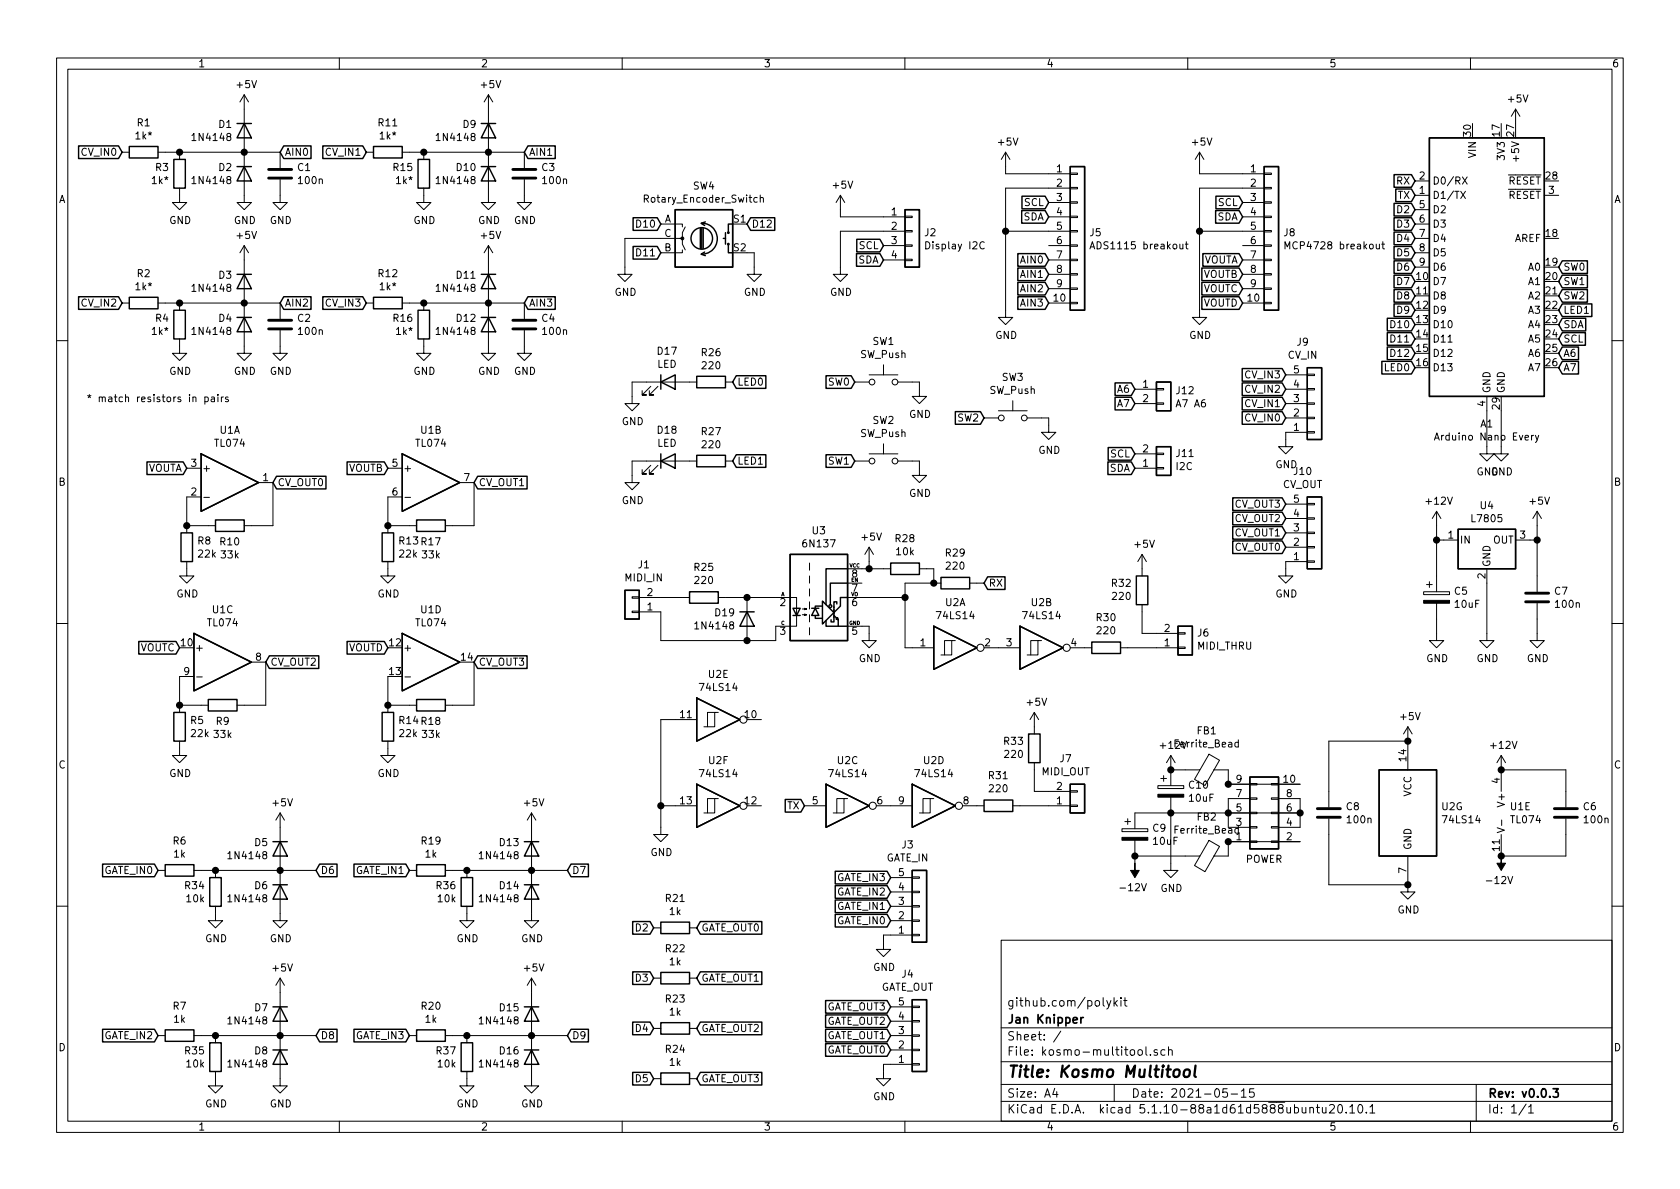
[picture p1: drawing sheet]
<svg xmlns="http://www.w3.org/2000/svg" width="297mm" height="210mm" viewBox="0 0 297 210" stroke-linecap="round" stroke-linejoin="round" font-family="sans-serif">
<g fill="none" stroke="#000" stroke-width=".18">
<path d="M10 10.3h277v189.9h-277zM12 12.2h273v186.1h-273zM43.2 16.8v19h1.2l-1.2 1.3-1.3-1.3h1.3M43.2 16.8l-.8 1.2M43.2 16.8l.7 1.2M60 10.3v1.9M86.4 16.8v19h1.2l-1.2 1.3-1.3-1.3h1.3M86.4 16.8l-.8 1.2M86.4 16.8l.7 1.2M110 10.3v1.9M160 10.3v1.9M210 10.3v1.9"/>
<path d="M260 10.3v1.9M268 19.3l-.8 1.3M268 19.3v2.5M268 19.3l.7 1.3M21.6 26.9h1.3M27.9 26.9h21.6v2.8M31.7 33.3v2.5h1.3l-1.3 1.3-1.2-1.3h1.2M31.7 26.9v1.3M49.5 31.7v4.1h1.3l-1.3 1.3-1.2-1.3h1.2M64.8 26.9h1.2M71.1 26.9h21.6v2.8M74.9 33.3v2.5h1.3l-1.3 1.3-1.2-1.3h1.2"/>
<path d="M74.9 26.9v1.3M92.7 31.7v4.1h1.3l-1.3 1.3-1.3-1.3h1.3M116.8 39.6h3.8v.5M133.9 35l-.4-.1-.2 .2 .1 .6h.5M134.4 35l.2-.1 .3 .1 .1 .8M134.4 34.5v1.3M148.6 34.5v3.8h11.4M148.6 34.5l-.8 1.3M148.6 34.5l.8 1.3M160 38.2h1.3v.3h-1.3zM177.8 26.9v3.8h11.4M177.8 26.9l-.8 1.3"/>
<path d="M177.8 26.9l.8 1.3M185.4 35.8h3.8M185.4 38.3h3.8M189.2 38.2h1.3v.3h-1.3zM189.2 35.7h1.3v.2h-1.3zM189.2 33.1h1.3v.3h-1.3zM189.2 30.6h1.3v.3h-1.3zM189.2 33.3h-11.4v22.8h1.3l-1.3 1.3-1.3-1.3h1.3M212.1 26.9v3.8h11.4M212.1 26.9l-.8 1.3M212.1 26.9l.8 1.3M219.7 35.8h3.8"/>
<path d="M219.7 38.3h3.8M223.5 38.2h1.3v.3h-1.3zM223.5 35.7h1.3v.2h-1.3zM223.5 33.1h1.3v.3h-1.3zM223.5 30.6h1.3v.3h-1.3zM223.5 33.3h-11.4v22.8h1.3l-1.3 1.3-1.3-1.3h1.3M250.2 39.6h2.5M250.2 34.5h2.5M250.2 32h2.5M250.2 37.1h2.5M258.3 33.8l.8 1.3M258.6 31.3l.8 1.3"/>
<path d="M259.1 33.8l-.8 1.3M259.4 31.3l-.8 1.3M273 34.5h2.6M21.6 53.6h1.3M27.9 53.6h21.6v2.8M31.7 59.9v2.6h1.3l-1.3 1.2-1.2-1.2h1.2M31.7 53.6v1.3M43.2 43.4v19.1h1.2l-1.2 1.2-1.3-1.2h1.3M43.2 43.4l-.8 1.3M43.2 43.4l.7 1.3M49.5 58.4v4.1h1.3l-1.3 1.2-1.2-1.2h1.2M64.8 53.6h1.2"/>
<path d="M71.1 53.6h21.6v2.8M74.9 59.9v2.6h1.3l-1.3 1.2-1.2-1.2h1.2M74.9 53.6v1.3M86.4 43.4v19.1h1.2l-1.2 1.2-1.3-1.2h1.3M86.4 43.4l-.8 1.3M86.4 43.4l.7 1.3M92.7 58.4v4.1h1.3l-1.3 1.2-1.3-1.2h1.3M120.6 44.2v.5h-3.8M121.2 44.2l-.6-1v-1h-10.1v6.3h1.3l-1.3 1.3-1.3-1.3h1.3M121.2 40.1l-.6 1v1.1h-.5M132.1 44.7h1.2v3.8h1.3l-1.3 1.3-1.2-1.3h1.2M156.2 43.4h3.8"/>
<path d="M156.2 46h3.8M160 45.8h1.3v.3h-1.3zM160 43.3h1.3v.3h-1.3zM160 40.8h1.3v.2h-1.3zM160 40.9h-11.4v7.6h1.3l-1.3 1.3-1.3-1.3h1.3M174 42.9a.6 .6 0 0 0-.8 .4 .6 .6 0 0 0 .6 .7l.2-.1M177.8 40.9h11.4M185.4 53.6h3.8M185.4 43.4h3.8M185.4 46h3.8M185.4 48.5h3.8M185.4 51h3.8"/>
<path d="M189.2 45.8h1.3v.3h-1.3zM189.2 48.4h1.3v.2h-1.3zM189.2 50.9h1.3v.3h-1.3zM189.2 53.5h1.3v.2h-1.3zM189.2 43.3h1.3v.3h-1.3zM189.2 40.8h1.3v.2h-1.3zM192.7 44l.4-1.3 .4 1.3M192.8 43.7h.6M208.6 43.2l.1 .8h.3l.1-.1M209.1 43.2v.8M209.6 43.2h.5M209.8 42.7v1.1l.3 .2"/>
<path d="M212.1 40.9h11.4M219.7 53.6h3.8M219.7 43.4h3.8M219.7 46h3.8M219.7 48.5h3.8M219.7 51h3.8M223.5 45.8h1.3v.3h-1.3zM223.5 48.4h1.3v.2h-1.3zM223.5 50.9h1.3v.3h-1.3zM223.5 53.5h1.3v.2h-1.3zM223.5 43.3h1.3v.3h-1.3zM223.5 40.8h1.3v.2h-1.3z"/>
<path d="M227.2 44v-1.3l.4 1 .4-1v1.3M243.3 43.2l.1 .8h.3l.2-.1M243.9 43.2v.8M244.3 43.2h.5M244.5 42.7v1.1l.3 .2M250.2 44.7h2.5M250.2 42.2h2.5M250.2 47.2h2.5M10 60.2h2M36.2 70.3l.4-.1 .2 .2-.1 .6h-.5M36.2 70.2v1.3M37.4 70.3h.5v.7"/>
<path d="M37.9 70.5l-.4 .1-.2 .1 .2 .3h.4M38.5 69.8v.1M38.5 70.2v.8M39.1 70.2v.8M39.5 70.2l-.3 .1-.1 .1M40.3 70.3l-.3-.1-.1 .2v.2l.4 .1v.3h-.4M115.1 68.3l-1.6 1.5h.8h-.8v-.7M116.3 68.3l-1.5 1.5h.8h-.8v-.7M123.2 67.6h-11.4v3.8h1.2l-1.2 1.2-1.3-1.2h1.3M128.3 67.6h1.2M151.1 67.6h2.6M153.7 66.3h5"/>
<path d="M156.2 64.5v1.8M156.2 78.5v1.8M158.7 67.6h3.9v2.5h1.2l-1.2 1.3-1.3-1.3h1.3M174 73.9h2.5M176.5 72.6h5.1M179.1 70.9v1.7M181.6 73.9h3.8v2.5h1.3l-1.3 1.3-1.3-1.3h1.3M200.7 71.4h3.8M200.7 68.8h3.8M204.5 71.2h1.2v.3h-1.2zM204.5 68.7h1.2v.3h-1.2zM227.3 73.9h3.8"/>
<path d="M227.3 71.4h3.8M227.3 68.8h3.8M227.3 66.3h3.8M231.1 66.2h1.3v.2h-1.3zM231.1 68.7h1.3v.3h-1.3zM231.1 73.8h1.3v.2h-1.3zM231.1 76.3h1.3v.3h-1.3zM231.1 71.2h1.3v.3h-1.3zM231.1 76.4h-3.8v2.6h1.3l-1.3 1.3-1.2-1.3h1.2M253.6 77.8l.5-1.3 .4 1.3M253.7 77.5h.7M262.9 70.1v10.2h1.3l-1.3 1.2-1.3-1.2h1.3"/>
<path d="M265.4 72.6v7.7h1.3l-1.3 1.2-1.2-1.2h1.2M271.2 77l-.4 .2M271.5 77l.3 .8M272.1 77l-.4 1.1-.2 .2M285 60.2h2M33 99.3v2.5h1.3l-1.3 1.3-1.3-1.3h1.3M33 93h5.1M33 82.8h2.6M35.6 87.9h-2.6v6.3M36 88h1M45.7 85.3h2.6v7.7h-5.1M68.6 99.3v2.5h1.2l-1.2 1.3-1.3-1.3h1.3"/>
<path d="M68.6 93h5.1M68.6 82.8h2.5M71.1 87.9h-2.5v6.3M71.6 88h1M81.3 85.3h2.5v7.7h-5.1M115.1 82.3l-1.6 1.5h.8h-.8v-.7M116.3 82.3l-1.5 1.5h.8h-.8v-.7M123.2 81.5h-11.4v3.8h1.2l-1.2 1.3-1.3-1.3h1.3M128.3 81.5h1.2M143.1 99.6v1.2M151.1 81.5h2.6M153.7 80.3h5"/>
<path d="M153.7 96.8l-.8 1.2M153.7 96.8v3.8M153.7 96.8l.7 1.2M158.7 81.5h3.9v2.6h1.2l-1.2 1.2-1.3-1.2h1.3M200.7 80.3h3.8M200.7 82.8h3.8M201.9 98l-.7 1.3M201.9 98v3.8M201.9 98l.8 1.3M204.5 80.1h1.2v.3h-1.2zM204.5 82.7h1.2v.2h-1.2zM227.3 96.8h3.8"/>
<path d="M227.3 94.2h3.8M227.3 91.7h3.8M227.3 89.1h3.8M231.1 89h1.3v.3h-1.3zM231.1 91.6h1.3v.2h-1.3zM231.1 96.6h1.3v.3h-1.3zM231.1 99.2h1.3v.2h-1.3zM231.1 94.1h1.3v.3h-1.3zM231.1 99.3h-3.8v2.5h1.3l-1.3 1.3-1.2-1.3h1.2M254 95.5h3.8M254 90.4l-.8 1.3M254 90.4v14.2"/>
<path d="M254 90.4l.8 1.3M268 95.5h3.8M271.8 90.4v14.2M271.8 90.4l-.8 1.3M271.8 90.4l.7 1.3M10 110.3h2M34.3 119.6h-2.6v6.4M34.8 119.7h1M44.4 117.1h2.6v7.6h-5.1M68.6 119.6v6.4M71.6 119.7h1M83.8 117.1v7.6h-5.1"/>
<path d="M111.8 105.5h1.2v.3h-1.2zM111.8 108.1h1.2v.2h-1.2zM113 105.7h8.9M127 105.7h13.8v5h-3.6v2.6h-20.4v-5.1h-3.8M132.1 105.7v7.6M141.9 108.7h.7l-.4 .1v-.2l.4 .1M141.9 107.7h.7l-.4 .1v-.2l.4 .1M143.1 101.8v1.3M143.1 104.1v1.3M143.1 106.4v1.3M143.1 108.7v1.3M143.1 111v1.3"/>
<path d="M149.9 110.7h3.8v2.6h1.2l-1.2 1.2-1.3-1.2h1.3M149.9 105.7h10.1M149.9 103.1h2.5M149.9 100.6h7.6M162.6 100.6h2.5v2.5M166.4 103.1h-6.4v11.4h5.1M168.3 113.3h-1.3v2.5M168.9 113.3h-.6v2.5h-1.9M171.4 103.1h2.6M174 114.5h6.3M183.5 113.3h-1.3v2.5M184.1 113.3h-.6v2.5h-1.9"/>
<path d="M189.2 114.5h3.8M198.1 114.5h10.2M201.9 106.9v5.1h6.4M208.3 111.9h1.2v.2h-1.2zM208.3 114.4h1.2v.3h-1.2zM251.7 104.6h4.6v.6h-4.6zM252.2 103.4h1M252.7 102.9v1M254 106.7v6.6h1.3l-1.3 1.2-1.3-1.2h1.3M262.9 100.6v12.7h1.3l-1.3 1.2-1.3-1.2h1.3M271.8 106.7v6.6h1.2l-1.2 1.2-1.3-1.2h1.3M285 110.3h2"/>
<path d="M31.7 131.1v2.5h1.3l-1.3 1.3-1.2-1.3h1.2M31.7 124.7h5.1M68.6 131.1v2.5h1.2l-1.2 1.3-1.3-1.3h1.3M68.6 124.7h5.1M123.2 127.2h-6.4v20.4h1.3l-1.3 1.2-1.2-1.2h1.2M126.4 126h-1.3v2.5M127 126h-.6v2.5h-1.9M132.1 127.2h2.5M182.9 126v3.8M182.9 134.9v5h6.3M182.9 126l-.8 1.2M182.9 126l.7 1.2"/>
<path d="M189.2 139.8h1.3v.3h-1.3zM204.7 138.9h4.6v.5h-4.6zM205.2 137.7h1M205.7 137.2v1M207 133.6l-.8 1.3M207 133.6v5.3M207 133.6l.8 1.3M207 136.1h5.1M213.8 133.4l1.8 1-2.5 4.5-1.9-1.1zM214.6 136.1h2.6v2.6h12.7M218.9 131.3h-.3l-.3 .2 .2 .5h.4M218.9 130.8v1.3"/>
<path d="M221 138.6h1.2v.2h-1.2zM224.8 138.6h1.3v.2h-1.3zM248.9 128.5v7.6M248.9 131.1h-14v11.6M248.9 128.5l-.7 1.3M248.9 128.5l.8 1.3M265.4 133.6l-.7 1.3M265.4 133.6v6.3M265.4 133.6l.8 1.3M265.4 136.1h11.5v6.6M27.9 153.9h1.3M34.3 153.9h21.6"/>
<path d="M38.1 153.9v1.3M49.5 143.8v19h1.3l-1.3 1.3-1.2-1.3h1.2M49.5 143.8l-.7 1.2M49.5 143.8l.8 1.2M72.4 153.9h1.3M78.7 153.9h21.6M82.5 153.9v1.3M94 143.8v19h1.2l-1.2 1.3-1.3-1.3h1.3M94 143.8l-.8 1.2M94 143.8l.7 1.2M116.8 142.5h6.4M126.4 141.2h-1.3v2.6"/>
<path d="M127 141.2h-.6v2.6h-1.9M132.1 142.5h2.5M142.2 142.5h3.8M149.2 141.2h-1.2v2.6M149.9 141.2h-.7v2.6h-1.9M154.9 142.5h6.4M157.5 157.7h3.8M157.5 155.2h3.8M161.3 155.1h1.3v.2h-1.3zM161.3 157.6h1.3v.3h-1.3zM164.5 141.2h-1.3v2.6M165.1 141.2h-.6v2.6h-1.9"/>
<path d="M170.2 142.5h3.8M179.1 142.5h10.1M189.2 142.4h1.3v.2h-1.3zM198.4 146.6h4.5v.5h-4.5zM198.9 145.3h1M199.4 144.8v1M200.7 151.4h11.4M200.7 148.6v4M207 141v12.9h1.3l-1.3 1.3-1.3-1.3h1.3M213.8 148.6l1.8 1.1-2.5 4.4-1.9-1zM218.9 146.6l-.3-.1-.3 .2 .2 .6h.4M218.9 146.1v1.2"/>
<path d="M221 141.1h1.2v.2h-1.2zM221 146.2h1.2v.2h-1.2zM221 148.7h1.2v.3h-1.2zM221 143.6h1.2v.3h-1.2zM221 141.2h-3.8v5.1h3.8M224.8 141.1h1.3v.2h-1.3zM224.8 146.2h1.3v.2h-1.3zM224.8 148.7h1.3v.3h-1.3zM224.8 143.6h1.3v.3h-1.3zM226.1 141.2h3.8v5.1h-3.8M229.9 148.8h-12.7v2.6h-2.6M229.9 143.8h-29.2v2.8"/>
<path d="M234.9 144.8v11.7h14M248.9 156.5v1.2h1.3l-1.3 1.3-1.3-1.3h1.3M248.9 151.4v5.1M264.7 146.4l1.3 .4-1.3 .4M265.5 145v1M276.9 144.8v6.6h-11.5v-3.8M10 160.2h2M38.1 160.3v2.5h1.3l-1.3 1.3-1.3-1.3h1.3M49.5 173v19h1.3l-1.3 1.3-1.2-1.3h1.2M49.5 173l-.7 1.2M49.5 173l.8 1.2M82.5 160.3v2.5h1.3l-1.3 1.3-1.2-1.3h1.2"/>
<path d="M94 173v19h1.2l-1.2 1.3-1.3-1.3h1.3M94 173l-.8 1.2M94 173l.7 1.2M115.6 164.1h1.2M115.6 173h1.2M121.9 164.1h1.3M121.9 173h1.3M157.5 178h3.8M157.5 162.8h3.8M157.5 160.3h3.8M161.3 177.9h1.3v.3h-1.3zM161.3 162.7h1.3v.2h-1.3z"/>
<path d="M161.3 165.2h1.3v.3h-1.3zM161.3 160.1h1.3v.3h-1.3zM161.3 165.3h-5.1v2.6h1.3l-1.3 1.3-1.3-1.3h1.3M177 166.3h108v32h-108zM195.7 176.9l.4 1M196.4 176.9l-.5 1.4-.2 .1M197 176.4v1.5M197.1 177.4l.5 .5M197.6 176.9l-.6 .6M198.2 176.4v.2M198.2 176.9v1M198.7 176.9h.6"/>
<path d="M198.9 176.4v1.3l.4 .2M285 160.2h2M27.9 183.1h1.3M34.3 183.1h21.6M38.1 189.5v2.5h1.3l-1.3 1.3-1.3-1.3h1.3M38.1 183.1v1.3M60 198.3v1.9M72.4 183.1h1.3M78.7 183.1h21.6M82.5 189.5v2.5h1.3l-1.3 1.3-1.2-1.3h1.2M82.5 183.1v1.3M110 198.3v1.9"/>
<path d="M115.6 181.9h1.2M115.6 190.7h1.2M121.9 181.9h1.3M121.9 190.7h1.3M157.5 185.7h3.8M157.5 183.1h3.8M157.5 180.6h3.8M160 198.3v1.9M161.3 180.5h1.3v.2h-1.3zM161.3 185.5h1.3v.3h-1.3zM161.3 188.1h1.3v.2h-1.3zM161.3 183h1.3v.3h-1.3z"/>
<path d="M161.3 188.2h-5.1v2.5h1.3l-1.3 1.3-1.3-1.3h1.3M177 194.8h108M177 191.8h108M177 187.8h108M177 181.8h108M186.5 192.5l-.4 1h1M186.8 193v1M187.6 182.3l-1.3 2M197 191.8v3M201.3 185.7l.2-.1 .4 .1v.8l-.2 .1-.4-.1zM202.6 185.1v1.3l.2 .2M203.4 186.5v.1"/>
<path d="M204.6 185.7a.37 .37 0 0 0-.6 .1l.1 .2 .5 .2 .1 .1-.2 .3-.5-.1M206 185.7l-.5-.1-.2 .3v.6l.2 .1 .5-.1M206.6 185.7h.1a.37 .37 0 0 1 .6 .1v.8M206.6 185.1v1.5M210 198.3v1.9M217 192.5h-.7l-.1 .7 .2-.1 .5 .1 .1 .2v.5l-.2 .1-.6-.1M217.7 193.5h1.1M219.5 193l.4-.5v1.5M219.5 194h.8M221.7 192.5h-.7l-.1 .7 .2-.1 .5 .1 .2 .2-.1 .5-.2 .1-.6-.1M231.6 196l.2-.2 .4 .1v.9M231.6 195.8v1"/>
<path d="M232.7 195.8h.6M232.9 195.3v1.3l.4 .2M233.8 195.8l.1 .9 .3 .1 .2-.1M234.4 195.8v1M235.1 195.5l.2-.2h.4l.2 .5-.9 1h.9M236.7 195.4l.3-.1a.94 .94 0 0 1 0 1.5h-.1a1 1 0 0 1-.2-1.4zM238 196.7v.1M238.7 195.8l.4-.5v1.5M238.7 196.8h.8M240.3 195.4l.1-.1a.8 .8 0 0 1 .6 .8 .8 .8 0 0 1-.6 .7 1 1 0 0 1-.1-1.4zM241.6 196.7v.1M242.2 195.8l.4-.5v1.5"/>
<path d="M242.2 196.8h.9M260 198.3v1.9M261 191.8v6.5M269.8 195.2l-1.2 2M270.3 195.8l.4-.5v1.5M270.3 196.8h.8"/>
<circle cx="154.2" cy="67.6" r=".51"/>
<circle cx="158.2" cy="67.6" r=".51"/>
<circle cx="177" cy="73.9" r=".51"/>
<circle cx="181.1" cy="73.9" r=".51"/>
<circle cx="154.2" cy="81.5" r=".51"/>
<circle cx="158.2" cy="81.5" r=".51"/>
<circle cx="173.4" cy="114.5" r=".63"/>
<circle cx="188.6" cy="114.5" r=".63"/>
<circle cx="131.4" cy="127.2" r=".63"/>
<circle cx="131.4" cy="142.5" r=".63"/>
<circle cx="154.3" cy="142.5" r=".63"/>
<circle cx="169.5" cy="142.5" r=".63"/>
</g>
<path d="M191.1 179.9v1M191.5 179.9l-.3 .1-.1 .2M274.6 192.5h.9l-.5 .6 .5 .1v.7l-.3 .1-.6-.1" fill="none" stroke="#000" stroke-width=".3"/>
<path d="M207.7 189.2a.53 .53 0 0 1 .9 .3l-.1 .6a.54 .54 0 0 1-.5 .4 .54 .54 0 0 1-.5-.4v-.6zM209.6 189.2a.51 .51 0 0 1 .8 .3l-.1 .6a.54 .54 0 0 1-.5 .4 .54 .54 0 0 1-.5-.4v-.6zM211.4 188.4l-.2 1.8 .2 .2" fill="none" stroke="#000" stroke-width=".41"/>
<g fill="none" stroke="#000" stroke-width=".25">
<path d="M13.9 25.8h7.1l.6 1.1-.6 1.1h-7.1zM22.9 25.9h5v2h-5zM30.7 28.2h2.1v5.1h-2.1zM41.9 29.5h2.5M41.9 21.8h2.5M43.2 29.5l1.2 2.5h-2.5zM43.2 21.8l1.2 2.6h-2.5zM50.2 25.8h4.8v2.2h-4.8l-.7-1.1zM57.1 25.8h7l.7 1.1-.7 1.1h-7zM66 25.9h5.1v2h-5.1zM73.9 28.2h2v5.1h-2zM85.1 29.5h2.5"/>
<path d="M85.1 21.8h2.5M86.4 29.5l1.2 2.5h-2.5zM86.4 21.8l1.2 2.6h-2.5zM93.3 25.8h4.9v2.2h-4.9l-.6-1.1zM111.9 38.5h4.3l.6 1.1-.6 1.1h-4.3zM119.4 37.1h10.1v10.1h-10.1zM124.1 39.5a2.74 2.74 0 0 1 2.7 2.7 2.74 2.74 0 0 1-2.7 2.8M124.7 39.2l-.7 .3 .6 .4M129.5 39.6h-.7v1.5M132.7 38.5h4.3v2.2h-4.3l-.6-1.1zM160 37.1h2.6v10.1h-2.6zM180.6 37.2h4.2l.6 1.1-.6 1.2h-4.2z"/>
<path d="M180.7 34.7h4.1l.6 1.1-.6 1.1h-4.1zM189.2 29.5h2.6v25.4h-2.6zM214.9 37.2h4.2l.6 1.1-.6 1.2h-4.2zM215 34.7h4.1l.6 1.1-.6 1.1h-4.1zM223.5 29.5h2.6v25.4h-2.6zM246.5 38.5h3.1l.6 1.1-.6 1.1h-3.1zM246.5 36h3.1l.6 1.1-.6 1.1h-3.1zM246.5 30.9h3.1l.6 1.1-.6 1.1h-3.1zM246.8 33.4h2.8l.6 1.1-.6 1.2h-2.8zM252.7 24.4h20.3v45.7h-20.3zM13.9 52.5h7.1l.6 1.1-.6 1.1h-7.1zM22.9 52.6h5v2h-5z"/>
<path d="M30.7 54.9h2.1v5h-2.1zM41.9 48.5h2.5M41.9 56.1h2.5M43.2 48.5l1.2 2.5h-2.5zM43.2 56.1l1.2 2.6h-2.5zM50.2 52.5h4.8v2.2h-4.8l-.7-1.1zM57.1 52.5h7l.7 1.1-.7 1.1h-7zM66 52.6h5.1v2h-5.1zM73.9 54.9h2v5h-2zM85.1 48.5h2.5M85.1 56.1h2.5M86.4 48.5l1.2 2.5h-2.5z"/>
<path d="M86.4 56.1l1.2 2.6h-2.5zM93.3 52.5h4.9v2.2h-4.9l-.6-1.1zM111.9 43.6h4.3l.6 1.1-.6 1.1h-4.3zM123.8 40.4v3.5M124.1 40.4v3.5M124.3 40.4v3.5M124.6 44.6l-.6 .4 .7 .2M127.9 42.2h.4M128.3 41.1v2.1M128.8 43.2v1.5h.7M151.4 44.9h4.2l.6 1.1-.6 1.1h-4.2zM151.5 42.3h4.1l.6 1.1-.6 1.1h-4.1z"/>
<path d="M180 47.4h4.8l.6 1.1-.6 1.1h-4.8zM180 44.9h4.8l.6 1.1-.6 1.1h-4.8zM180 49.9h4.8l.6 1.1-.6 1.2h-4.8zM180 52.5h4.8l.6 1.1-.6 1.1h-4.8zM212.5 52.5h6.6l.6 1.1-.6 1.1h-6.6zM212.5 49.9h6.6l.6 1.1-.6 1.2h-6.6zM212.5 47.4h6.6l.6 1.1-.6 1.1h-6.6zM212.7 44.9h6.4l.6 1.1-.6 1.1h-6.4zM245.3 58.8h4.3l.6 1.1-.6 1.2h-4.3zM245.3 56.3h4.3l.6 1.1-.6 1.1h-4.3zM246.5 43.6h3.1l.6 1.1-.6 1.1h-3.1zM246.5 41h3.1l.6 1.2-.6 1.1h-3.1z"/>
<path d="M246.5 53.7h3.1l.6 1.2-.6 1.1h-3.1zM246.5 51.2h3.1l.6 1.1-.6 1.1h-3.1zM246.5 48.7h3.1l.6 1.1-.6 1.1h-3.1zM246.5 46.1h3.1l.6 1.1-.6 1.2h-3.1zM276.2 56.3h4.2v2.2h-4.2l-.6-1.1zM276.2 51.2h4.5v2.2h-4.5l-.6-1.1zM276.2 53.7h5.3v2.3h-5.3l-.6-1.1zM276.2 58.8h4.1v2.3h-4.1l-.6-1.2zM276.2 46.1h4.5v2.3h-4.5l-.6-1.2zM276.2 48.7h4.5v2.2h-4.5l-.6-1.1zM116.8 67.6l2.6-1.3v2.5zM116.8 66.3v2.5"/>
<path d="M123.2 66.5h5.1v2.1h-5.1zM130.2 66.4h5.2v2.3h-5.2l-.7-1.1zM146 66.4h4.5l.6 1.2-.6 1.1h-4.5zM168.9 72.8h4.5l.6 1.1-.6 1.1h-4.5zM195.9 79.1h4.1l.7 1.2-.7 1.1h-4.1zM197.2 70.3h2.8l.7 1.1-.7 1.1h-2.8zM197.2 67.7h2.8l.7 1.1-.7 1.1h-2.8zM204.5 79h2.5v5.1h-2.5zM204.5 67.6h2.5v5h-2.5zM219.6 72.8h7.1l.6 1.1-.6 1.1h-7.1zM219.6 67.7h7.1l.6 1.1-.6 1.1h-7.1zM219.6 65.2h7.1l.6 1.1-.6 1.1h-7.1z"/>
<path d="M219.6 70.3h7.1l.6 1.1-.6 1.1h-7.1zM231.1 65h2.6v12.7h-2.6zM244.3 63.9h5.3l.6 1.1-.6 1.1h-5.3zM245.3 61.4h4.3l.6 1.1-.6 1.1h-4.3zM276.2 63.9h2.9v2.2h-2.9l-.6-1.1zM276.2 61.4h2.9v2.2h-2.9l-.6-1.1zM26 81.7h6.4l.6 1.1-.6 1.1h-6.4zM32 94.2h2v5.1h-2zM35.6 80.3l10.1 5-10.1 5.1zM38.1 91.9h5.1v2.1h-5.1zM48.9 84.2h8.7v2.3h-8.7l-.6-1.2zM61.4 81.7h6.5l.7 1.1-.7 1.1h-6.5z"/>
<path d="M67.6 94.2h2v5.1h-2zM71.1 80.3l10.2 5-10.2 5.1zM73.7 91.9h5v2.1h-5zM84.5 84.2h8.7v2.3h-8.7l-.7-1.2zM116.8 81.5l2.6-1.2v2.5zM116.8 80.3v2.5M123.2 80.5h5.1v2h-5.1zM130.2 80.4h5.2v2.2h-5.2l-.7-1.1zM139.7 98h10.2v15.3h-10.2zM146 80.4h4.5l.6 1.1-.6 1.1h-4.5zM157.5 99.6h5.1v2h-5.1zM195.9 81.7h4.1l.7 1.1-.7 1.1h-4.1z"/>
<path d="M218 88h8.7l.6 1.1-.6 1.2h-8.7zM218 90.6h8.7l.6 1.1-.6 1.1h-8.7zM218 93.1h8.7l.6 1.1-.6 1.1h-8.7zM218 95.7h8.7l.6 1.1-.6 1.1h-8.7zM231.1 87.9h2.6v12.7h-2.6zM257.8 93.6h10.2v7h-10.2zM24.5 113.4h6.6l.6 1.1-.6 1.2h-6.6zM34.3 112l10.1 5.1-10.1 5.1zM47.6 116h8.8v2.2h-8.8l-.6-1.1zM61.4 113.4h6.5l.7 1.1-.7 1.2h-6.5zM71.1 112l10.2 5.1-10.2 5.1zM84.5 116h8.7v2.2h-8.7l-.7-1.1z"/>
<path d="M110.5 104.4h2.5v5.1h-2.5zM121.9 104.6h5.1v2.1h-5.1zM130.8 108.2h2.5M132.1 108.2l1.2 2.5h-2.5zM140.2 107.6h1.3l-.7 1.2zM140.2 108.8h1.3M143.5 107.6h1.3M144.1 109v.3h1.3M144.1 107.6l.7 1.2h-1.3zM145.3 107.2h-1.2v.4M145.4 106.3l2 2-2 2.1zM146 109.7v1h3.9"/>
<path d="M147.4 109v1h-.5v-.4M147.4 108.8l.8 .8-.1-.4-.3 .3 .4 .1v1.1M147.4 107.3v1.9M148 106.8v-.4h-.6v1M149.9 100.6h-3.9v6.3M149.9 103.1h-3.1v3.8M149.9 105.7h-1.3v1.5l-1 1M165.1 110.7l7.6 3.8-7.6 3.9zM166.4 102.1h5v2h-5zM174.6 102h3.1v2.2h-3.1l-.6-1.1zM180.3 110.7l7.7 3.8-7.7 3.9zM193 113.5h5.1v2.1h-5.1z"/>
<path d="M200.9 101.8h2v5.1h-2zM208.3 110.7h2.5v5.1h-2.5zM30.7 126h2.1v5.1h-2.1zM36.8 123.7h5.1v2h-5.1zM67.6 126h2v5.1h-2zM73.7 123.7h5v2h-5zM123.2 138.7l7.6 3.8-7.6 3.8zM123.2 123.4l7.6 3.8-7.6 3.9zM146 138.7l7.7 3.8-7.7 3.8zM161.3 138.7l7.6 3.8-7.6 3.8zM181.9 129.8h2v5.1h-2zM189.2 138.7h2.6v5.1h-2.6z"/>
<path d="M221 137.4h5.1v12.7h-5.1zM243.8 136.1h10.2v15.3h-10.2zM18.1 152.8h9.2l.6 1.1-.6 1.1h-9.2zM29.2 152.9h5.1v2h-5.1zM37.1 155.2h2v5.1h-2zM48.3 156.5h2.5M48.3 148.8h2.5M49.5 156.5l1.3 2.5h-2.5zM49.5 148.8l1.3 2.6h-2.5zM56.5 152.8h3.1v2.2h-3.1l-.6-1.1zM62.6 152.8h9.2l.6 1.1-.6 1.1h-9.2zM73.7 152.9h5v2h-5z"/>
<path d="M81.5 155.2h2.1v5.1h-2.1zM92.7 156.5h2.5M92.7 148.8h2.5M94 156.5l1.2 2.5h-2.5zM94 148.8l1.2 2.6h-2.5zM101 152.8h3v2.2h-3l-.7-1.1zM138.8 141.4h2.8l.6 1.1-.6 1.1h-2.8zM147.7 159.2h9.1l.7 1.1-.7 1.1h-9.1zM147.7 156.6h9.1l.7 1.1-.7 1.1h-9.1zM147.7 154.1h9.1l.7 1.1-.7 1.1h-9.1zM161.3 153.9h2.5v12.7h-2.5zM174 141.5h5.1v2h-5.1z"/>
<path d="M48.3 178h2.5M49.5 178l1.3 2.6h-2.5zM92.7 178h2.5M94 178l1.2 2.6h-2.5zM111.9 171.9h3l.7 1.1-.7 1.1h-3zM111.9 163h3l.7 1.1-.7 1.1h-3zM116.8 163.1h5.1v2h-5.1zM116.8 172h5.1v2h-5.1zM123.8 163h10.9v2.2h-10.9l-.6-1.1zM123.8 171.9h10.9v2.2h-10.9l-.6-1.1zM146 176.9h10.8l.7 1.1-.7 1.2h-10.8zM146 179.5h10.8l.7 1.1-.7 1.1h-10.8z"/>
<path d="M147.7 161.7h9.1l.7 1.1-.7 1.1h-9.1zM161.3 176.8h2.5v12.7h-2.5zM18.1 182h9.2l.6 1.1-.6 1.1h-9.2zM29.2 182.1h5.1v2h-5.1zM37.1 184.4h2v5.1h-2zM48.3 185.7h2.5M49.5 185.7l1.3 2.5h-2.5zM56.5 182h3.1v2.2h-3.1l-.6-1.1zM62.6 182h9.2l.6 1.1-.6 1.1h-9.2zM73.7 182.1h5v2h-5zM81.5 184.4h2.1v5.1h-2.1zM92.7 185.7h2.5"/>
<path d="M94 185.7l1.2 2.5h-2.5zM101 182h3v2.2h-3l-.7-1.1zM111.9 180.7h3l.7 1.2-.7 1.1h-3zM111.9 189.6h3l.7 1.1-.7 1.2h-3zM116.8 180.8h5.1v2.1h-5.1zM116.8 189.7h5.1v2.1h-5.1zM123.8 180.7h10.9v2.3h-10.9l-.6-1.1zM123.8 189.6h10.9v2.3h-10.9l-.6-1.2zM146 182h10.8l.7 1.1-.7 1.1h-10.8zM146 184.6h10.8l.7 1.1-.7 1.1h-10.8z"/>
<circle cx="124.1" cy="42.2" r="1.9"/>
<circle cx="128.8" cy="41.1" r=".13"/>
<circle cx="128.8" cy="43.2" r=".13"/>
<circle cx="146.8" cy="107.2" r=".25"/>
</g>
<g fill="#000" stroke="#000" stroke-width=".18">
<path d="M251.7 106.2h4.6v.5h-4.6zM200.7 152.6v1.3h.7l-.7 1.3-.8-1.3h.8zM198.4 148.1h4.5v.5h-4.5zM204.7 140.5h4.6v.5h-4.6zM265.4 151.4v1.2h.8l-.8 1.3-.7-1.3h.7z"/>
<circle cx="120.6" cy="42.2" r=".25"/>
</g>
<g fill="none" stroke="#000" stroke-width=".51">
<path d="M47.5 31.5h4.1M47.5 30h4.1M90.7 31.5h4M90.7 30h4M47.5 58.2h4.1M47.5 56.6h4.1M90.7 58.2h4M90.7 56.6h4M269.7 106.4h4.1M269.7 104.9h4.1M232.9 144.5h4.1M232.9 143h4.1"/>
<path d="M274.8 144.5h4.1M274.8 143h4.1"/>
</g>
<g fill="#000" stroke="#000" stroke-width=".25">
<circle cx="31.8" cy="26.9" r=".51"/>
<circle cx="43.2" cy="26.9" r=".51"/>
<circle cx="74.9" cy="26.9" r=".51"/>
<circle cx="86.4" cy="26.9" r=".51"/>
<circle cx="31.8" cy="53.6" r=".51"/>
<circle cx="43.2" cy="53.6" r=".51"/>
<circle cx="74.9" cy="53.6" r=".51"/>
<circle cx="86.4" cy="53.6" r=".51"/>
<circle cx="177.8" cy="40.9" r=".51"/>
<circle cx="212.1" cy="40.9" r=".51"/>
<circle cx="33" cy="93" r=".51"/>
<circle cx="68.6" cy="93" r=".51"/>
<circle cx="254" cy="95.5" r=".51"/>
<circle cx="271.8" cy="95.5" r=".51"/>
<circle cx="132.1" cy="105.7" r=".51"/>
<circle cx="132.1" cy="113.3" r=".51"/>
<circle cx="153.7" cy="100.6" r=".51"/>
<circle cx="160" cy="105.7" r=".51"/>
<circle cx="165.1" cy="103.1" r=".51"/>
<circle cx="31.8" cy="124.7" r=".51"/>
<circle cx="68.6" cy="124.7" r=".51"/>
<circle cx="207" cy="136.1" r=".51"/>
<circle cx="217.2" cy="138.7" r=".51"/>
<circle cx="248.9" cy="131.1" r=".51"/>
<circle cx="265.4" cy="136.1" r=".51"/>
<circle cx="38.1" cy="153.9" r=".51"/>
<circle cx="49.5" cy="153.9" r=".51"/>
<circle cx="82.6" cy="153.9" r=".51"/>
<circle cx="94" cy="153.9" r=".51"/>
<circle cx="116.8" cy="142.5" r=".51"/>
<circle cx="200.7" cy="151.4" r=".51"/>
<circle cx="207" cy="143.8" r=".51"/>
<circle cx="217.2" cy="148.8" r=".51"/>
<circle cx="217.2" cy="143.8" r=".51"/>
<circle cx="229.9" cy="143.8" r=".51"/>
<circle cx="248.9" cy="156.5" r=".51"/>
<circle cx="265.4" cy="151.4" r=".51"/>
<circle cx="38.1" cy="183.1" r=".51"/>
<circle cx="49.5" cy="183.1" r=".51"/>
<circle cx="82.6" cy="183.1" r=".51"/>
<circle cx="94" cy="183.1" r=".51"/>
</g>
<text font-size="2.8" x="178" y="190.5">Title: Kosmo Multitool</text>
<g font-size="2.1">
<text x="178" y="178">github.com/polykit</text>
<text x="178" y="184">Sheet: /</text>
<text x="178" y="181">Jan Knipper</text>
<text x="178" y="186.7">File: kosmo-multitool.sch</text>
<text x="178" y="196.9">KiCad E.D.A. kicad 5.1.10-88a1d61d5888ubuntu20.10.1</text>
<text x="178" y="194.1">Size: A4</text>
<text x="200" y="194.1">Date: 2021-05-15</text>
<text x="263" y="194.1">Rev: v0.0.3</text>
<text x="263" y="196.9">Id: 1/1</text>
</g>
<g font-size="1.8">
<text x="35" y="11.9">1</text>
<text x="85" y="11.9">2</text>
<text x="135" y="11.9">3</text>
<text x="185" y="11.9">4</text>
<text x="235" y="11.9">5</text>
<text x="285" y="11.9">6</text>
<text x="42" y="15.6">+5V</text>
<text x="85.1" y="15.6">+5V</text>
<text x="24.3" y="22.3">R1</text>
<text x="38.7" y="22.6">D1</text>
<text x="67" y="22.3">R11</text>
<text x="81.9" y="22.6">D9</text>
<text x="266.8" y="18.1">+5V</text>
<text x="14.6" y="27.6">CV_IN0</text>
<text x="24.1" y="24.7">1k*</text>
<text x="34.3" y="24.9">1N4148</text>
<text x="50.3" y="27.6">AIN0</text>
<text x="57.8" y="27.6">CV_IN1</text>
<text x="67.3" y="24.7">1k*</text>
<text x="77.5" y="24.9">1N4148</text>
<text x="93.5" y="27.6">AIN1</text>
<text x="176.6" y="25.7">+5V</text>
<text x="210.9" y="25.7">+5V</text>
<text x="260.1" y="24.1" transform="rotate(-90 260.1 24.1)">30</text>
<text x="261" y="27.8" transform="rotate(-90 261 27.8)">VIN</text>
<text x="265.2" y="24.1" transform="rotate(-90 265.2 24.1)">17</text>
<text x="266.1" y="28" transform="rotate(-90 266.1 28)">3V3</text>
<text x="267.7" y="24.1" transform="rotate(-90 267.7 24.1)">27</text>
<text x="268.6" y="28.1" transform="rotate(-90 268.6 28.1)">+5V</text>
<text x="10.4" y="35.9">A</text>
<text x="27" y="32.6">1k*</text>
<text x="27.5" y="30.2">R3</text>
<text x="34.3" y="32.6">1N4148</text>
<text x="38.7" y="30.2">D2</text>
<text x="52.7" y="30.2">C1</text>
<text x="52.9" y="32.6">100n</text>
<text x="69.6" y="30.2">R15</text>
<text x="70.2" y="32.6">1k*</text>
<text x="77.5" y="32.6">1N4148</text>
<text x="80.8" y="30.2">D10</text>
<text x="95.8" y="30.2">C3</text>
<text x="96.1" y="32.6">100n</text>
<text x="114.3" y="35.8">Rotary_Encoder_Switch</text>
<text x="122.6" y="33.5">SW4</text>
<text x="147.4" y="33.4">+5V</text>
<text x="186.8" y="30.5">1</text>
<text x="186.8" y="33">2</text>
<text x="186.8" y="35.6">3</text>
<text x="221.1" y="30.5">1</text>
<text x="221.1" y="33">2</text>
<text x="221.1" y="35.6">3</text>
<text x="246.9" y="32.6">RX</text>
<text x="247.1" y="35.2">TX</text>
<text x="251" y="34.3">1</text>
<text x="251" y="31.7">2</text>
<text x="253.2" y="35.2">D1/TX</text>
<text x="253.2" y="32.6">D0/RX</text>
<text x="266.6" y="32.6">RESET</text>
<text x="266.6" y="35.2">RESET</text>
<text x="273.4" y="31.7">28</text>
<text x="273.8" y="34.3">3</text>
<text x="285.4" y="35.9">A</text>
<text x="29.9" y="39.6">GND</text>
<text x="41.4" y="39.6">GND</text>
<text x="47.7" y="39.6">GND</text>
<text x="73.1" y="39.6">GND</text>
<text x="84.5" y="39.6">GND</text>
<text x="90.9" y="39.6">GND</text>
<text x="112.8" y="40.3">D10</text>
<text x="117.5" y="39.4">A</text>
<text x="117.5" y="41.9">C</text>
<text x="129.7" y="39.4">S1</text>
<text x="132.9" y="40.3">D12</text>
<text x="157.6" y="38.1">1</text>
<text x="157.6" y="40.6">2</text>
<text x="163.5" y="41.8">J2</text>
<text x="180.9" y="39">SDA</text>
<text x="181.1" y="36.4">SCL</text>
<text x="186.8" y="38.1">4</text>
<text x="186.8" y="40.6">5</text>
<text x="192.7" y="41.8">J5</text>
<text x="215.2" y="39">SDA</text>
<text x="215.4" y="36.4">SCL</text>
<text x="221.1" y="38.1">4</text>
<text x="221.1" y="40.6">5</text>
<text x="227" y="41.8">J8</text>
<text x="247.1" y="40.3">D3</text>
<text x="247.1" y="37.7">D2</text>
<text x="251" y="36.8">5</text>
<text x="251" y="39.4">6</text>
<text x="251" y="41.9">7</text>
<text x="253.2" y="37.7">D2</text>
<text x="253.2" y="40.3">D3</text>
<text x="273.4" y="41.9">18</text>
<text x="42" y="42.3">+5V</text>
<text x="85.1" y="42.3">+5V</text>
<text x="112.8" y="45.3">D11</text>
<text x="117.5" y="44.4">B</text>
<text x="129.7" y="44.4">S2</text>
<text x="151.7" y="46.6">SDA</text>
<text x="151.9" y="44.1">SCL</text>
<text x="157.6" y="43.2">3</text>
<text x="157.6" y="45.7">4</text>
<text x="164.1" y="44.1">Display I2C</text>
<text x="180.6" y="46.6">AIN0</text>
<text x="186.8" y="43.2">6</text>
<text x="186.8" y="45.7">7</text>
<text x="193.6" y="44.1">ADS1115 breakout</text>
<text x="212.7" y="46.6">VOUTA</text>
<text x="221.1" y="43.2">6</text>
<text x="221.1" y="45.7">7</text>
<text x="228" y="44.1">MCP4728 breakout</text>
<text x="247.1" y="45.3">D5</text>
<text x="247.1" y="42.8">D4</text>
<text x="247.1" y="47.9">D6</text>
<text x="251" y="44.4">8</text>
<text x="251" y="47">9</text>
<text x="253.2" y="42.8">D4</text>
<text x="253.2" y="45.3">D5</text>
<text x="253.2" y="47.9">D6</text>
<text x="267.7" y="42.8">AREF</text>
<text x="270.3" y="47.9">A0</text>
<text x="273.4" y="47">19</text>
<text x="276.4" y="47.9">SW0</text>
<text x="24.1" y="51.3">1k*</text>
<text x="24.3" y="49">R2</text>
<text x="34.3" y="51.6">1N4148</text>
<text x="38.7" y="49.3">D3</text>
<text x="67" y="49">R12</text>
<text x="67.3" y="51.3">1k*</text>
<text x="77.5" y="51.6">1N4148</text>
<text x="80.8" y="49.3">D11</text>
<text x="108.7" y="52.3">GND</text>
<text x="131.5" y="52.3">GND</text>
<text x="146.8" y="52.3">GND</text>
<text x="180.6" y="49.1">AIN1</text>
<text x="180.6" y="51.7">AIN2</text>
<text x="186.4" y="53.3">10</text>
<text x="186.8" y="48.3">8</text>
<text x="186.8" y="50.8">9</text>
<text x="212.7" y="51.7">VOUTC</text>
<text x="212.7" y="49.1">VOUTB</text>
<text x="220.6" y="53.3">10</text>
<text x="221.1" y="48.3">8</text>
<text x="221.1" y="50.8">9</text>
<text x="247.1" y="53">D8</text>
<text x="247.1" y="50.4">D7</text>
<text x="250.5" y="49.5">10</text>
<text x="250.5" y="52.1">11</text>
<text x="253.2" y="50.4">D7</text>
<text x="253.2" y="53">D8</text>
<text x="270.3" y="50.4">A1</text>
<text x="270.3" y="53">A2</text>
<text x="273.4" y="49.5">20</text>
<text x="273.4" y="52.1">21</text>
<text x="276.4" y="53">SW2</text>
<text x="276.4" y="50.4">SW1</text>
<text x="14.6" y="54.2">CV_IN2</text>
<text x="27" y="59.2">1k*</text>
<text x="27.5" y="56.9">R4</text>
<text x="34.3" y="59.2">1N4148</text>
<text x="38.7" y="56.9">D4</text>
<text x="50.3" y="54.2">AIN2</text>
<text x="52.7" y="56.9">C2</text>
<text x="52.9" y="59.2">100n</text>
<text x="57.8" y="54.2">CV_IN3</text>
<text x="69.6" y="56.9">R16</text>
<text x="70.2" y="59.2">1k*</text>
<text x="77.5" y="59.2">1N4148</text>
<text x="80.8" y="56.9">D12</text>
<text x="93.5" y="54.2">AIN3</text>
<text x="95.8" y="56.9">C4</text>
<text x="96.1" y="59.2">100n</text>
<text x="176" y="59.9">GND</text>
<text x="180.6" y="54.2">AIN3</text>
<text x="210.3" y="59.9">GND</text>
<text x="212.7" y="54.2">VOUTD</text>
<text x="246.2" y="58">D10</text>
<text x="247.1" y="55.5">D9</text>
<text x="250.5" y="54.6">12</text>
<text x="250.5" y="57.1">13</text>
<text x="250.5" y="59.7">14</text>
<text x="253.2" y="55.5">D9</text>
<text x="253.2" y="58">D10</text>
<text x="270.3" y="55.5">A3</text>
<text x="270.3" y="58">A4</text>
<text x="273.4" y="54.6">22</text>
<text x="273.4" y="57.1">23</text>
<text x="273.4" y="59.7">24</text>
<text x="276.4" y="58">SDA</text>
<text x="276.4" y="55.5">LED1</text>
<text x="116.2" y="65">LED</text>
<text x="116.3" y="62.7">D17</text>
<text x="124.1" y="63">R26</text>
<text x="124.3" y="65.3">220</text>
<text x="152.1" y="63.3">SW_Push</text>
<text x="154.3" y="61">SW1</text>
<text x="227.7" y="63.4">CV_IN</text>
<text x="229.4" y="61.1">J9</text>
<text x="244.9" y="65.7">LED0</text>
<text x="246.2" y="63.1">D12</text>
<text x="246.2" y="60.6">D11</text>
<text x="250.5" y="62.2">15</text>
<text x="250.5" y="64.8">16</text>
<text x="253.2" y="60.6">D11</text>
<text x="253.2" y="63.1">D12</text>
<text x="253.2" y="65.7">D13</text>
<text x="270.3" y="60.6">A5</text>
<text x="270.3" y="63.1">A6</text>
<text x="270.3" y="65.7">A7</text>
<text x="273.4" y="62.2">25</text>
<text x="273.4" y="64.8">26</text>
<text x="276.4" y="65.7">A7</text>
<text x="276.4" y="60.6">SCL</text>
<text x="276.4" y="63.1">A6</text>
<text x="15.2" y="71.1">* match resistors in pairs</text>
<text x="29.9" y="66.3">GND</text>
<text x="41.4" y="66.3">GND</text>
<text x="47.7" y="66.3">GND</text>
<text x="73.1" y="66.3">GND</text>
<text x="84.5" y="66.3">GND</text>
<text x="90.9" y="66.3">GND</text>
<text x="130.3" y="68.2">LED0</text>
<text x="146.5" y="68.2">SW0</text>
<text x="175" y="69.7">SW_Push</text>
<text x="177.2" y="67.4">SW3</text>
<text x="197.6" y="69.5">A6</text>
<text x="202.1" y="68.6">1</text>
<text x="202.1" y="71.1">2</text>
<text x="208.1" y="69.7">J12</text>
<text x="220.3" y="69.5">CV_IN2</text>
<text x="220.3" y="66.9">CV_IN3</text>
<text x="228.8" y="71.1">3</text>
<text x="228.8" y="68.6">4</text>
<text x="228.8" y="66">5</text>
<text x="262.6" y="71.9" transform="rotate(-90 262.6 71.9)">4</text>
<text x="263.5" y="69.6" transform="rotate(-90 263.5 69.6)">GND</text>
<text x="266.1" y="69.6" transform="rotate(-90 266.1 69.6)">GND</text>
<text x="38.9" y="76.7">U1A</text>
<text x="74.4" y="76.7">U1B</text>
<text x="109.9" y="75.2">GND</text>
<text x="116.3" y="76.7">D18</text>
<text x="124.1" y="77">R27</text>
<text x="152.1" y="77.3">SW_Push</text>
<text x="154.3" y="75">SW2</text>
<text x="160.7" y="73.9">GND</text>
<text x="169.4" y="74.5">SW2</text>
<text x="197.6" y="72">A7</text>
<text x="208.1" y="72">A7 A6</text>
<text x="220.3" y="74.5">CV_IN0</text>
<text x="220.3" y="72">CV_IN1</text>
<text x="228.8" y="76.2">1</text>
<text x="228.8" y="73.7">2</text>
<text x="254.4" y="77.9">Arduino Nano Every</text>
<text x="261.8" y="75.6">A1</text>
<text x="265.2" y="72.3" transform="rotate(-90 265.2 72.3)">29</text>
<text x="26" y="83.4">VOUTA</text>
<text x="33.8" y="82.5">3</text>
<text x="35.7" y="83.4">+</text>
<text x="38.1" y="79">TL074</text>
<text x="61.6" y="83.4">VOUTB</text>
<text x="69.4" y="82.5">5</text>
<text x="71.2" y="83.4">+</text>
<text x="73.7" y="79">TL074</text>
<text x="116.2" y="79">LED</text>
<text x="124.3" y="79.3">220</text>
<text x="130.3" y="82.2">LED1</text>
<text x="146.5" y="82.2">SW1</text>
<text x="183.6" y="80.3">GND</text>
<text x="196.1" y="83.4">SDA</text>
<text x="196.3" y="80.9">SCL</text>
<text x="202.1" y="82.5">1</text>
<text x="202.1" y="80">2</text>
<text x="208" y="83.1">I2C</text>
<text x="208.1" y="80.8">J11</text>
<text x="225.5" y="82.8">GND</text>
<text x="228.9" y="84">J10</text>
<text x="10.4" y="85.9">B</text>
<text x="33.8" y="87.6">2</text>
<text x="46.5" y="85.1">1</text>
<text x="49" y="86">CV_OUT0</text>
<text x="69.4" y="87.6">6</text>
<text x="82.1" y="85.1">7</text>
<text x="84.6" y="86">CV_OUT1</text>
<text x="109.9" y="89.1">GND</text>
<text x="160.7" y="87.9">GND</text>
<text x="218.4" y="89.8">CV_OUT3</text>
<text x="226.7" y="86.3">CV_OUT</text>
<text x="228.8" y="88.9">5</text>
<text x="252.3" y="89.2">+12V</text>
<text x="261.1" y="84.1">GND</text>
<text x="263.6" y="84.1">GND</text>
<text x="270.6" y="89.2">+5V</text>
<text x="285.4" y="85.9">B</text>
<text x="143.7" y="94.5">U3</text>
<text x="152.5" y="95.6">+5V</text>
<text x="158.4" y="95.9">R28</text>
<text x="218.4" y="92.3">CV_OUT2</text>
<text x="218.4" y="94.9">CV_OUT1</text>
<text x="228.8" y="94">3</text>
<text x="228.8" y="91.4">4</text>
<text x="256.1" y="95.2">1</text>
<text x="260.4" y="92.3">L7805</text>
<text x="261.8" y="90">U4</text>
<text x="268.8" y="95.2">3</text>
<text x="35" y="96.3">R8</text>
<text x="35.1" y="98.6">22k 33k</text>
<text x="39" y="96.4">R10</text>
<text x="70.6" y="96.3">R13 R17</text>
<text x="70.7" y="98.6">22k 33k</text>
<text x="112.9" y="100.5">J1</text>
<text x="122.8" y="101">R25</text>
<text x="142.2" y="96.8">6N137</text>
<text x="158.5" y="98.2">10k</text>
<text x="167.3" y="98.4">R29</text>
<text x="167.4" y="100.7">220</text>
<text x="200.7" y="96.9">+5V</text>
<text x="218.4" y="97.4">CV_OUT0</text>
<text x="228.8" y="99.1">1</text>
<text x="228.8" y="96.5">2</text>
<text x="258.1" y="96.1">IN</text>
<text x="263.5" y="100.3" transform="rotate(-90 263.5 100.3)">GND</text>
<text x="264" y="96.1">OUT</text>
<text x="31.2" y="105.7">GND</text>
<text x="66.8" y="105.7">GND</text>
<text x="110.6" y="102.8">MIDI_IN</text>
<text x="114.5" y="107.9">1</text>
<text x="114.5" y="105.4">2</text>
<text x="123" y="103.3">220</text>
<text x="137.9" y="107.2">2</text>
<text x="150.6" y="107.2">6</text>
<text x="150.6" y="104.6">7</text>
<text x="150.6" y="102.1">8</text>
<text x="167.2" y="107.2">U2A</text>
<text x="174.8" y="103.8">RX</text>
<text x="182.4" y="107.2">U2B</text>
<text x="196.6" y="103.8">R32</text>
<text x="196.8" y="106.1">220</text>
<text x="225.5" y="105.7">GND</text>
<text x="257.2" y="105.2">C5</text>
<text x="257.3" y="107.5">10uF</text>
<text x="262.6" y="102.3" transform="rotate(-90 262.6 102.3)">2</text>
<text x="274.9" y="105.2">C7</text>
<text x="275.2" y="107.5">100n</text>
<text x="36.8" y="110.8">TL074</text>
<text x="37.6" y="108.5">U1C</text>
<text x="73.7" y="110.8">TL074</text>
<text x="74.4" y="108.5">U1D</text>
<text x="123.2" y="111.3">1N4148</text>
<text x="126.5" y="109">D19</text>
<text x="137.9" y="112.3">3</text>
<text x="150.6" y="112.3">5</text>
<text x="165.8" y="109.5">74LS14</text>
<text x="181.1" y="109.5">74LS14</text>
<text x="193.9" y="109.8">R30</text>
<text x="194.1" y="112.2">220</text>
<text x="205.9" y="111.8">2</text>
<text x="211.8" y="112.6">J6</text>
<text x="24.8" y="115.2">VOUTC</text>
<text x="32.1" y="114.3">10</text>
<text x="32.5" y="119.4">9</text>
<text x="34.4" y="115.2">+</text>
<text x="45.2" y="116.8">8</text>
<text x="47.8" y="117.7">CV_OUT2</text>
<text x="61.6" y="115.2">VOUTD</text>
<text x="68.9" y="114.3">12</text>
<text x="68.9" y="119.4">13</text>
<text x="71.2" y="115.2">+</text>
<text x="81.6" y="116.8">14</text>
<text x="84.6" y="117.7">CV_OUT3</text>
<text x="125.3" y="119.9">U2E</text>
<text x="151.8" y="117.1">GND</text>
<text x="162.7" y="114.3">1</text>
<text x="174.1" y="114.3">2</text>
<text x="178" y="114.3">3</text>
<text x="189.4" y="114.3">4</text>
<text x="205.9" y="114.3">1</text>
<text x="211.8" y="114.9">MIDI_THRU</text>
<text x="252.2" y="117.1">GND</text>
<text x="261.1" y="117.1">GND</text>
<text x="270" y="117.1">GND</text>
<text x="123.9" y="122.2">74LS14</text>
<text x="181.7" y="124.8">+5V</text>
<text x="33.7" y="128">R5</text>
<text x="33.9" y="130.3">22k 33k</text>
<text x="38.3" y="128.2">R9</text>
<text x="70.6" y="128">R14 R18</text>
<text x="70.7" y="130.3">22k 33k</text>
<text x="120.3" y="127">11</text>
<text x="131.7" y="127">10</text>
<text x="177.6" y="131.7">R33</text>
<text x="211.7" y="129.9">FB1</text>
<text x="247.7" y="127.3">+5V</text>
<text x="10.4" y="135.9">C</text>
<text x="29.9" y="137.4">GND</text>
<text x="66.8" y="137.4">GND</text>
<text x="123.9" y="137.4">74LS14</text>
<text x="125.3" y="135.1">U2F</text>
<text x="146.8" y="137.4">74LS14</text>
<text x="148.1" y="135.1">U2C</text>
<text x="162" y="137.4">74LS14</text>
<text x="163.3" y="135.1">U2D</text>
<text x="174.9" y="137.8">R31</text>
<text x="177.7" y="134">220</text>
<text x="184.2" y="137.1">MIDI_OUT</text>
<text x="187.5" y="134.8">J7</text>
<text x="205.3" y="132.4">+12V</text>
<text x="207.9" y="132.2">Ferrite_Bead</text>
<text x="248.7" y="134.6" transform="rotate(-90 248.7 134.6)">14</text>
<text x="263.7" y="132.4">+12V</text>
<text x="285.4" y="135.9">C</text>
<text x="48.3" y="142.6">+5V</text>
<text x="92.8" y="142.6">+5V</text>
<text x="120.3" y="142.2">13</text>
<text x="131.7" y="142.2">12</text>
<text x="139.2" y="143.1">TX</text>
<text x="143.7" y="142.2">5</text>
<text x="155.1" y="142.2">6</text>
<text x="158.9" y="142.2">9</text>
<text x="170.3" y="142.2">8</text>
<text x="175" y="140.1">220</text>
<text x="186.8" y="142.2">1</text>
<text x="186.8" y="139.7">2</text>
<text x="210.3" y="139.5">C10</text>
<text x="210.3" y="141.8">10uF</text>
<text x="218.6" y="143.5">5</text>
<text x="218.6" y="141">7</text>
<text x="218.6" y="138.4">9</text>
<text x="227" y="138.4">10</text>
<text x="227.5" y="143.5">6</text>
<text x="227.5" y="141">8</text>
<text x="238.1" y="143.3">C8</text>
<text x="249.6" y="140.9" transform="rotate(-90 249.6 140.9)">VCC</text>
<text x="254.9" y="143.3">U2G</text>
<text x="265.2" y="138.5" transform="rotate(-90 265.2 138.5)">4</text>
<text x="266.1" y="142.3" transform="rotate(-90 266.1 142.3)">V+</text>
<text x="267.1" y="143.3">U1E</text>
<text x="280" y="143.3">C6</text>
<text x="30.6" y="149.3">R6</text>
<text x="45.1" y="149.6">D5</text>
<text x="74.6" y="149.3">R19</text>
<text x="88.4" y="149.6">D13</text>
<text x="203.9" y="147.1">C9</text>
<text x="204" y="149.4">10uF</text>
<text x="207.9" y="147.4">Ferrite_Bead</text>
<text x="211.7" y="145.1">FB2</text>
<text x="218.6" y="148.6">1</text>
<text x="218.6" y="146">3</text>
<text x="227.5" y="148.6">2</text>
<text x="227.5" y="146">4</text>
<text x="238.3" y="145.6">100n</text>
<text x="255.3" y="145.6">74LS14</text>
<text x="267.2" y="145.6">TL074</text>
<text x="280.2" y="145.6">100n</text>
<text x="18.5" y="154.6">GATE_IN0</text>
<text x="30.8" y="151.7">1k</text>
<text x="40.6" y="151.9">1N4148</text>
<text x="56.7" y="154.6">D6</text>
<text x="62.9" y="154.6">GATE_IN1</text>
<text x="75.2" y="151.7">1k</text>
<text x="85.1" y="151.9">1N4148</text>
<text x="101.1" y="154.6">D7</text>
<text x="115" y="151.4">GND</text>
<text x="148" y="155.8">GATE_IN3</text>
<text x="156.6" y="152.3">GATE_IN</text>
<text x="158.9" y="154.9">5</text>
<text x="159.5" y="150">J3</text>
<text x="220.2" y="152.6">POWER</text>
<text x="248.7" y="154.4" transform="rotate(-90 248.7 154.4)">7</text>
<text x="249.6" y="150.4" transform="rotate(-90 249.6 150.4)">GND</text>
<text x="265.2" y="150.4" transform="rotate(-90 265.2 150.4)">11</text>
<text x="32.8" y="157.2">R34</text>
<text x="33" y="159.6">10k</text>
<text x="40.6" y="159.6">1N4148</text>
<text x="45.1" y="157.2">D6</text>
<text x="77.2" y="157.2">R36</text>
<text x="77.5" y="159.6">10k</text>
<text x="85.1" y="159.6">1N4148</text>
<text x="88.4" y="157.2">D14</text>
<text x="117.8" y="159.5">R21</text>
<text x="118.4" y="161.8">1k</text>
<text x="148" y="160.9">GATE_IN1</text>
<text x="148" y="158.4">GATE_IN2</text>
<text x="158.9" y="160">3</text>
<text x="158.9" y="157.5">4</text>
<text x="198.4" y="157.6">-12V</text>
<text x="205.2" y="157.7">GND</text>
<text x="247.1" y="161.5">GND</text>
<text x="263.2" y="156.3">-12V</text>
<text x="36.3" y="166.6">GND</text>
<text x="47.7" y="166.6">GND</text>
<text x="80.7" y="166.6">GND</text>
<text x="92.2" y="166.6">GND</text>
<text x="112.5" y="164.7">D2</text>
<text x="124" y="164.7">GATE_OUT0</text>
<text x="148" y="163.4">GATE_IN0</text>
<text x="158.9" y="165.1">1</text>
<text x="158.9" y="162.6">2</text>
<text x="48.3" y="171.8">+5V</text>
<text x="92.8" y="171.8">+5V</text>
<text x="112.5" y="173.6">D3</text>
<text x="117.8" y="168.4">R22</text>
<text x="118.4" y="170.7">1k</text>
<text x="124" y="173.6">GATE_OUT1</text>
<text x="154.4" y="171.7">GND</text>
<text x="159.5" y="172.9">J4</text>
<text x="30.6" y="178.6">R7</text>
<text x="45.1" y="178.8">D7</text>
<text x="74.6" y="178.6">R20</text>
<text x="88.4" y="178.8">D15</text>
<text x="117.8" y="177.3">R23</text>
<text x="118.4" y="179.6">1k</text>
<text x="146.1" y="178.7">GATE_OUT3</text>
<text x="155.7" y="175.2">GATE_OUT</text>
<text x="158.9" y="177.8">5</text>
<text x="10.4" y="185.9">D</text>
<text x="18.5" y="183.8">GATE_IN2</text>
<text x="30.8" y="180.9">1k</text>
<text x="40.6" y="181.1">1N4148</text>
<text x="56.7" y="183.8">D8</text>
<text x="62.9" y="183.8">GATE_IN3</text>
<text x="75.2" y="180.9">1k</text>
<text x="85.1" y="181.1">1N4148</text>
<text x="101.1" y="183.8">D9</text>
<text x="112.5" y="182.5">D4</text>
<text x="124" y="182.5">GATE_OUT2</text>
<text x="146.1" y="181.2">GATE_OUT2</text>
<text x="146.1" y="183.8">GATE_OUT1</text>
<text x="158.9" y="185.4">2</text>
<text x="158.9" y="182.9">3</text>
<text x="158.9" y="180.3">4</text>
<text x="285.4" y="185.9">D</text>
<text x="32.8" y="186.5">R35</text>
<text x="33" y="188.8">10k</text>
<text x="40.6" y="188.8">1N4148</text>
<text x="45.1" y="186.5">D8</text>
<text x="77.2" y="186.5">R37</text>
<text x="77.5" y="188.8">10k</text>
<text x="85.1" y="188.8">1N4148</text>
<text x="88.4" y="186.5">D16</text>
<text x="112.5" y="191.4">D5</text>
<text x="117.8" y="186.2">R24</text>
<text x="118.4" y="188.5">1k</text>
<text x="124" y="191.4">GATE_OUT3</text>
<text x="146.1" y="186.3">GATE_OUT0</text>
<text x="158.9" y="188">1</text>
<text x="36.3" y="195.8">GND</text>
<text x="47.7" y="195.8">GND</text>
<text x="80.7" y="195.8">GND</text>
<text x="92.2" y="195.8">GND</text>
<text x="154.4" y="194.6">GND</text>
<text x="35" y="199.9">1</text>
<text x="85" y="199.9">2</text>
<text x="135" y="199.9">3</text>
<text x="185" y="199.9">4</text>
<text x="235" y="199.9">5</text>
<text x="285" y="199.9">6</text>
</g>
<g font-size=".9">
<text x="150.2" y="100.3">VCC</text>
<text x="138.1" y="105.4">A</text>
<text x="150.5" y="105.4">VO</text>
<text x="150.5" y="102.9">EN</text>
<text x="138.1" y="110.5">C</text>
<text x="150.2" y="110.5">GND</text>
</g>
</svg>
